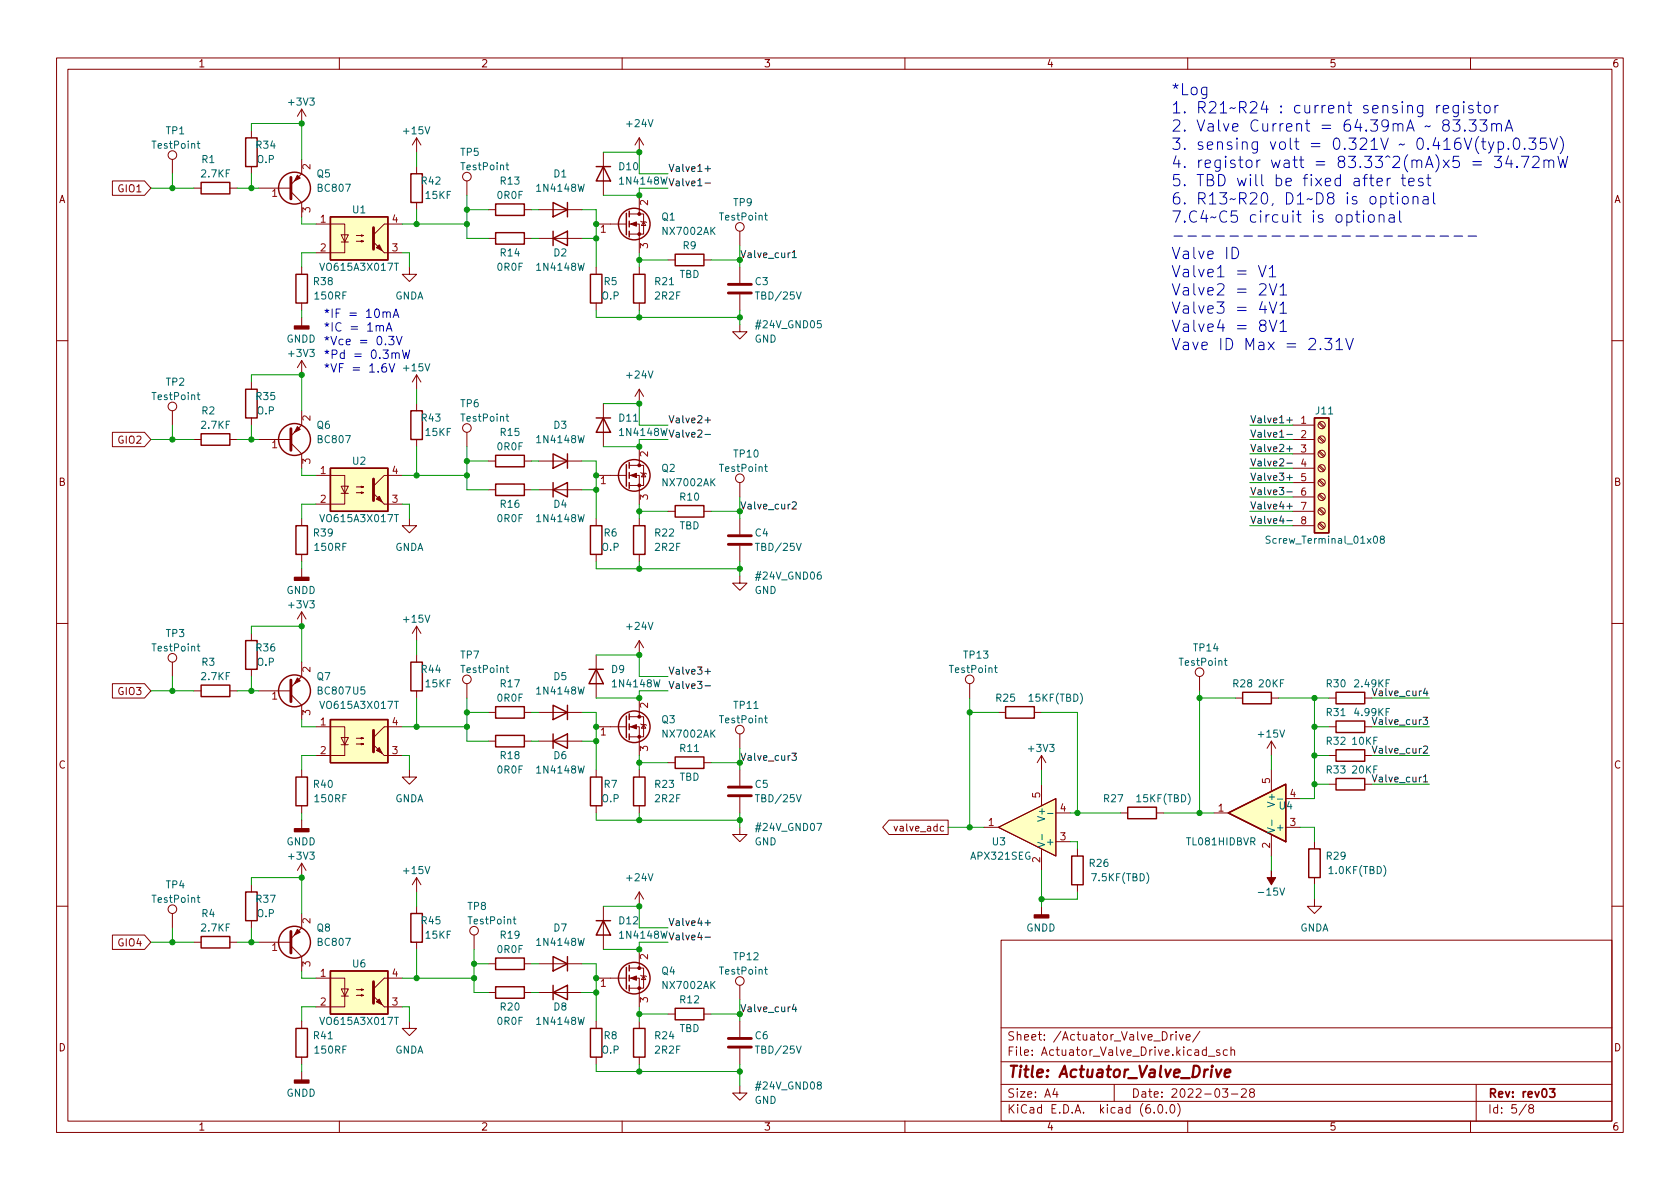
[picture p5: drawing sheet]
<svg xmlns="http://www.w3.org/2000/svg" width="297mm" height="210mm" viewBox="0 0 297 210" stroke-linecap="round" stroke-linejoin="round" font-family="sans-serif">
<g fill="none" stroke="#840000" stroke-width=".18">
<path d="M10 10.2h277v190.1h-277zM12 12.2h273v186.1h-273zM53.3 19.3v2.5M53.3 19.3l-.7 1.3M53.3 19.3l.8 1.3M60 10.2v2M110 10.2v2M160 10.2v2M210 10.2v2M260 10.2v2M19.9 32h5.7l1.1 1.3-1.1 1.2h-5.7zM30.5 28.2v2.5"/>
<path d="M34.3 33.3h1.3M40.6 33.3h1.3M44.4 23.1v1.3M44.4 29.5v1.2M45.7 33.3h5.7M51.4 33.9l1.9 1.9v2.5M53.3 28.2v2.5l-1.9 1.9M55.9 39.6h5.1v5.1h-5.1M71.1 39.6h-3.2l-1.9 1.9M73.7 24.4v2.5M73.7 29.5v1.2M73.7 35.8v1.3"/>
<path d="M73.7 24.4l-.8 1.2M73.7 24.4l.7 1.2M82.5 32v2.5M86.4 37.1h1.2M92.7 37.1h1.3M95.2 37.1h7.7M105.4 39.6h5.3M106.7 26.9v7.6M111.3 39.6h1.7v5.1M111.3 37.8h2.5v3.6h-2.5M113 24.4v2.5M113 34.5v3.3"/>
<path d="M113 24.4l-.7 1.2M113 24.4l.8 1.2M113.3 39.1l.1 .1h.8l.1 .2M113.8 39.2l.4 .7h-.8zM53.3 47.2v1.3M53.3 53.6v1.3M53.3 56.1v1.6M60.3 41.5h1.3l-.6 1.3zM60.3 42.8h1.3M63 42.7h1.3l-.4 .1v-.3l.4 .2M63 41.7h1.3l-.4 .1v-.3l.4 .2M67.9 44.7h3.2"/>
<path d="M72.4 47.2v1.3h1.3l-1.3 1.3-1.3-1.3h1.3M86.4 42.2h1.2M92.7 42.2h1.3M95.2 42.2h7.7M105.4 47.2v1.3M105.4 53.6v1.3M113 47.2v1.3M113 53.6v1.3M118.1 46h1.3M124.5 46h1.2M130.8 57.4v1.3h1.3l-1.3 1.2-1.3-1.2h1.3M130.8 40.9v2.5"/>
<path d="M130.8 47.2v2.8M130.8 52.1v2.8M10 60.2h2M19.9 76.4h5.7l1.1 1.3-1.1 1.3h-5.7zM30.5 72.6v2.6M34.3 77.7h1.3M40.6 77.7h1.3M44.4 67.6v1.2M44.4 73.9v1.3M45.7 77.7h5.7M51.4 78.4l1.9 1.9v2.5M53.3 72.6v2.6l-1.9 1.9"/>
<path d="M53.3 63.7v2.6M53.3 63.7l-.7 1.3M53.3 63.7l.8 1.3M73.7 66.3v2.5M73.7 71.4v1.2M73.7 77.7v1.3M73.7 66.3l-.8 1.3M73.7 66.3l.7 1.3M82.5 76.4v2.6M106.7 71.4v7.6M113 68.8v2.6M113 79v3.3"/>
<path d="M113 68.8l-.7 1.3M113 68.8l.8 1.3M228.6 75.2h3.8M228.6 77.7h3.8M233.1 79.9l.9 .9M233.1 77.4l.9 .8M233.1 74.8l.9 .9M233.3 79.8l.9 .8M233.3 77.2l.9 .8M233.3 74.7l.9 .8M285 60.2h2M53.3 91.7v1.3"/>
<path d="M53.3 98v1.3M55.9 84.1h5.1v5h-5.1M60.3 86h1.3l-.6 1.2zM60.3 87.2h1.3M63 87.1h1.3l-.4 .1v-.2l.4 .1M63 86.1h1.3l-.4 .1v-.2l.4 .1M67.9 89.1h3.2M71.1 84.1h-3.2l-1.9 1.9M72.4 91.7v1.3h1.3l-1.3 1.2-1.3-1.2h1.3M86.4 86.6h1.2M86.4 81.5h1.2M92.7 86.6h1.3"/>
<path d="M92.7 81.5h1.3M95.2 86.6h7.7M95.2 81.5h7.7M105.4 91.7v1.3M105.4 98v1.3M105.4 84.1h5.3M111.3 84.1h1.7v5M111.3 82.3h2.5v3.5h-2.5M113 91.7v1.3M113 98v1.3M113.3 83.6l.1 .1h.8l.1 .1M113.8 83.7l.4 .6h-.8z"/>
<path d="M118.1 90.4h1.3M124.5 90.4h1.2M130.8 85.3v2.6M130.8 91.7v2.8M130.8 96.5v2.8M228.6 90.4h3.8M228.6 80.3h3.8M228.6 82.8h3.8M228.6 85.3h3.8M228.6 87.9h3.8M228.6 93h3.8M233.1 92.6l.9 .9"/>
<path d="M233.1 90.1l.9 .8M233.1 87.5l.9 .9M233.1 85l.9 .8M233.1 82.5l.9 .8M233.3 92.5l.9 .8M233.3 89.9l.9 .8M233.3 87.4l.9 .8M233.3 84.8l.9 .9M233.3 82.3l.9 .8M10 110.2h2M30.5 117.1v2.5M44.4 112v1.3"/>
<path d="M44.4 118.4v1.2M53.3 117.1v2.5l-1.9 1.9M53.3 108.2l-.7 1.3M53.3 100.6v1.5M53.3 108.2v2.5M53.3 108.2l.8 1.3M73.7 110.7v2.6M73.7 115.8v1.3M73.7 110.7l-.8 1.3M73.7 110.7l.7 1.3M105.4 115.8v7.6M113 113.3v2.5"/>
<path d="M113 113.3l-.7 1.2M113 113.3l.8 1.2M130.8 101.8v1.3h1.3l-1.3 1.3-1.3-1.3h1.3M212.1 119.6v2.6M285 110.2h2M19.9 120.9h5.7l1.1 1.3-1.1 1.2h-5.7zM34.3 122.2h1.3M40.6 122.2h1.3M45.7 122.2h5.7M51.4 122.8l1.9 1.9v2.5M53.3 136.1v1.3M55.9 128.5h5.1v5.1h-5.1"/>
<path d="M60.3 130.4h1.3l-.6 1.3zM60.3 131.7h1.3M63 131.6h1.3l-.4 .1v-.3l.4 .2M63 130.6h1.3l-.4 .1v-.3l.4 .2M67.9 133.6h3.2M71.1 128.5h-3.2l-1.9 1.9M72.4 136.1v1.3h1.3l-1.3 1.3-1.3-1.3h1.3M73.7 122.2v1.2M82.5 120.9v2.5M86.4 131.1h1.2M86.4 126h1.2M92.7 131.1h1.3"/>
<path d="M92.7 126h1.3M95.2 131.1h7.7M95.2 126h7.7M105.4 128.5h5.3M105.4 136.1v1.3M111.3 128.5h1.7v5.1M111.3 126.7h2.5v3.6h-2.5M113 123.4v3.3M113 136.1v1.3M113.3 128l.1 .1h.8l.1 .2M113.8 128.1l.4 .7h-.8zM118.1 134.9h1.3"/>
<path d="M124.5 134.9h1.2M130.8 129.8v2.5M130.8 136.1v2.8M171.4 120.9v2.5M176.5 126h1.3M182.9 126h1.2M184.1 133.6v2.5M184.1 138.7v3.8M184.1 133.6l-.7 1.3M184.1 133.6l.8 1.3M218.4 123.4h1.3M224.8 123.4h1.3"/>
<path d="M224.8 131.1l-.8 1.2M224.8 131.1v2.5M224.8 136.1v3.8M224.8 131.1l.8 1.2M234.9 128.5h1.3M234.9 123.4h1.3M234.9 138.7h1.3M234.9 133.6h1.3M241.3 128.5h1.3M241.3 123.4h1.3M241.3 138.7h1.3M241.3 133.6h1.3"/>
<path d="M44.4 156.5v1.2M53.3 142.5v1.3M53.3 145v1.6M53.3 152.6v2.6M53.3 152.6l-.7 1.3M53.3 152.6l.8 1.3M73.7 155.2v2.5M73.7 155.2l-.8 1.3M73.7 155.2l.7 1.3M105.4 142.5v1.3M113 142.5v1.3M113 157.7v2.6"/>
<path d="M113 157.7l-.7 1.3M113 157.7l.8 1.3M130.8 146.3v1.3h1.3l-1.3 1.2-1.3-1.2h1.3M130.8 141v2.8M157.2 145h10.4v2.6h-10.4l-1.1-1.3zM158.1 146.1l.3 .9 .3-.9M174 146.3h2.5M176.5 146.3l10.2-5.1v10.2zM184.1 150.1v3.8M186.7 148.8h2.5M186.7 143.8h2.5M190.5 150.1v1.3"/>
<path d="M190.5 156.5v1.2M198.1 143.8h1.3M204.5 143.8h1.2M214.6 143.8h2.6M224.8 147.6v3.8M227.3 146.3h2.6M227.3 141.2h2.6M232.4 159v1.3h1.3l-1.3 1.2-1.3-1.2h1.3M232.4 148.8v1.3M232.4 155.2v1.3M10 160.2h2M19.9 165.3h5.7l1.1 1.3-1.1 1.3h-5.7z"/>
<path d="M30.5 161.5v2.6M34.3 166.6h1.3M40.6 166.6h1.3M44.4 162.8v1.3M45.7 166.6h5.7M51.4 167.3l1.9 1.9v2.5M53.3 161.5v2.6l-1.9 1.9M55.9 173h5.1v5h-5.1M60.3 174.9h1.3l-.6 1.2zM60.3 176.1h1.3M63 176h1.3l-.4 .1v-.2l.4 .1M63 175h1.3l-.4 .1v-.2l.4 .1"/>
<path d="M67.9 178h3.2M71.1 173h-3.2l-1.9 1.9M73.7 160.3v1.2M73.7 166.6v1.3M83.8 165.3v2.6M86.4 175.5h1.2M86.4 170.4h1.2M92.7 175.5h1.3M92.7 170.4h1.3M95.2 175.5h7.7M95.2 170.4h7.7M105.4 173h5.3"/>
<path d="M106.7 160.3v7.6M111.3 173h1.7v5M111.3 171.2h2.5v3.5h-2.5M113 167.9v3.3M113.3 172.5l.1 .1h.8l.1 .1M113.8 172.6l.4 .6h-.8zM118.1 179.3h1.3M124.5 179.3h1.2M130.8 174.2v2.6M177 166.3h108v32h-108zM184.1 160.3v1.5M285 160.2h2"/>
<path d="M53.3 180.6v1.3M53.3 186.9v1.3M53.3 189.5v1.5M60 198.3v2M72.4 180.6v1.3h1.3l-1.3 1.2-1.3-1.2h1.3M105.4 180.6v1.3M105.4 186.9v1.3M110 198.3v2M113 180.6v1.3M113 186.9v1.3M130.8 192v1.3h1.3l-1.3 1.3-1.3-1.3h1.3M130.8 180.6v2.8"/>
<path d="M130.8 185.4v2.8M160 198.3v2M177 194.8h108M177 191.8h108M177 187.8h108M177 181.8h108M186.5 192.5l-.4 1h1M186.9 193v1M197 191.8v3M204.1 196.7v.1M204.9 195.4l.2-.1a.81 .81 0 0 1 .6 .7 .81 .81 0 0 1-.3 .8h-.2a.81 .81 0 0 1-.6-.6 .81 .81 0 0 1 .3-.8zM206.2 196.7v.1"/>
<path d="M207 182.9v1M207.1 195.4l.1-.1a.81 .81 0 0 1 .6 .7 .81 .81 0 0 1-.3 .8h-.1a.81 .81 0 0 1-.6-.6 .81 .81 0 0 1 .3-.8zM207.4 182.9l-.3 .1-.1 .2M207.9 182.4v.2M207.9 182.9v1M208.2 195.1a1.72 1.72 0 0 1 0 2.3M208.5 182.9l.4 1 .3-1M209.7 183.4l.7-.1v-.3l-.5-.1-.2 .2 .1 .8h.6M210 198.3v2M212.1 182.4l-1.2 1.9M213.3 185.7l-.4-.1-.3 .3v.4l.1 .3h.6M213.3 185.1v1.5"/>
<path d="M213.6 186.8h1.2M215.6 185.7l-.3-.1-.2 .2v.3l.5 .1v.4h-.5M216.1 192.5h1l-.5 .6 .4 .1v.7l-.2 .1h-.4l-.3-.1M217 185.7l-.4-.1-.3 .3v.4l.1 .3h.6M217.6 185.8l.3-.2 .3 .1 .1 .9M217.6 185.1v1.5M217.7 193.5h1.2M219.5 192.7l.6-.2 .2 .2 .1 .3-1 1h1M221.2 193.2l-.3-.3 .1-.2 .2-.2 .4 .1 .2 .2-.1 .2-.6 .2-.2 .3 .1 .4 .2 .1h.4l.2-.3-.1-.4-.2-.1M260 198.3v2M261 191.8v6.5M269.9 195.3l-1.3 1.9"/>
<path d="M270.6 196l-.3-.3 .1-.2 .2-.2 .4 .1 .2 .2-.1 .2-.7 .2-.1 .3v.2l.3 .3h.4l.2-.3-.1-.4-.2-.1"/>
<circle cx="30.5" cy="27.4" r=".76"/>
<circle cx="82.5" cy="31.2" r=".76"/>
<circle cx="130.8" cy="40.1" r=".76"/>
<circle cx="30.5" cy="71.9" r=".76"/>
<circle cx="82.5" cy="75.7" r=".76"/>
<circle cx="233.7" cy="75.2" r=".63"/>
<circle cx="233.7" cy="77.7" r=".63"/>
<circle cx="130.8" cy="84.6" r=".76"/>
<circle cx="233.7" cy="82.8" r=".63"/>
<circle cx="233.7" cy="80.3" r=".63"/>
<circle cx="233.7" cy="93" r=".63"/>
<circle cx="233.7" cy="87.9" r=".63"/>
<circle cx="233.7" cy="85.3" r=".63"/>
<circle cx="233.7" cy="90.4" r=".63"/>
<circle cx="30.5" cy="116.3" r=".76"/>
<circle cx="212.1" cy="118.9" r=".76"/>
<circle cx="82.5" cy="120.1" r=".76"/>
<circle cx="130.8" cy="129" r=".76"/>
<circle cx="171.4" cy="120.1" r=".76"/>
<circle cx="30.5" cy="160.8" r=".76"/>
<circle cx="83.8" cy="164.6" r=".76"/>
<circle cx="130.8" cy="173.5" r=".76"/>
</g>
<path d="M274 192.5h.9l-.5 .6 .4 .1v.7l-.2 .1h-.4l-.2-.1" fill="none" stroke="#840000" stroke-width=".3"/>
<path d="M215 189.1l.3 1.4 .7-1.4M216.5 189.8l1-.2v-.4l-.2-.1-.6 .1-.2 1 .3 .3 .5-.1" fill="none" stroke="#840000" stroke-width=".4"/>
<g fill="none" stroke="#840000" stroke-width=".25">
<path d="M35.6 32.3h5v2h-5zM43.4 24.4h2.1v5.1h-2.1zM58.4 38.3h10.2v7.7h-10.2zM72.6 30.7h2.1v5.1h-2.1zM87.6 36.1h5.1v2h-5.1zM97.8 35.8l2.5 1.3-2.5 1.2zM100.3 35.8v2.5M105.4 29.5h2.5M106.7 29.5l1.2 2.5h-2.5zM110.7 37.7v3.8M111.3 37.3v1M111.3 39.1v1"/>
<path d="M52.3 48.5h2.1v5.1h-2.1zM87.6 41.1h5.1v2.1h-5.1zM97.8 42.2l2.5-1.3v2.5zM97.8 40.9v2.5M104.4 48.5h2v5.1h-2zM111.3 40.9v1M112 48.5h2v5.1h-2zM119.4 45h5.1v2h-5.1zM35.6 76.7h5v2h-5zM43.4 68.8h2.1v5.1h-2.1zM72.6 72.6h2.1v5.1h-2.1zM105.4 73.9h2.5"/>
<path d="M106.7 73.9l1.2 2.5h-2.5zM232.4 73.9h2.5v20.3h-2.5zM52.3 93h2.1v5h-2.1zM58.4 82.8h10.2v7.6h-10.2zM87.6 85.6h5.1v2h-5.1zM87.6 80.5h5.1v2h-5.1zM97.8 86.6l2.5-1.3v2.6zM97.8 80.3l2.5 1.2-2.5 1.3zM97.8 85.3v2.6M100.3 80.3v2.5M104.4 93h2v5h-2zM110.7 82.2v3.8"/>
<path d="M111.3 81.8v1M111.3 83.6v1M111.3 85.3v1.1M112 93h2v5h-2zM119.4 89.4h5.1v2h-5.1zM43.4 113.3h2.1v5.1h-2.1zM72.6 117.1h2.1v5.1h-2.1zM104.1 118.4h2.6M105.4 118.4l1.3 2.5h-2.6zM35.6 121.2h5v2h-5zM52.3 137.4h2.1v5.1h-2.1zM58.4 127.2h10.2v7.7h-10.2z"/>
<path d="M87.6 130h5.1v2.1h-5.1zM87.6 125h5.1v2h-5.1zM97.8 131.1l2.5-1.3v2.5zM97.8 124.7l2.5 1.3-2.5 1.2zM97.8 129.8v2.5M100.3 124.7v2.5M104.4 137.4h2v5.1h-2zM110.7 126.6v3.8M111.3 126.2v1M111.3 128v1M111.3 129.8v1M112 137.4h2v5.1h-2z"/>
<path d="M119.4 133.9h5.1v2h-5.1zM177.8 125h5.1v2h-5.1zM219.7 122.4h5.1v2.1h-5.1zM236.2 137.7h5.1v2h-5.1zM236.2 132.6h5.1v2h-5.1zM236.2 122.4h5.1v2.1h-5.1zM236.2 127.5h5.1v2h-5.1zM43.4 157.7h2.1v5.1h-2.1zM189.5 151.4h2v5.1h-2zM199.4 142.7h5.1v2.1h-5.1zM217.2 143.8l10.1-5.1v10.1zM231.4 150.1h2v5.1h-2z"/>
<path d="M35.6 165.6h5v2h-5zM58.4 171.7h10.2v7.6h-10.2zM72.6 161.5h2.1v5.1h-2.1zM87.6 174.5h5.1v2h-5.1zM87.6 169.4h5.1v2h-5.1zM97.8 175.5l2.5-1.3v2.6zM97.8 169.2l2.5 1.2-2.5 1.3zM97.8 174.2v2.6M100.3 169.2v2.5M105.4 162.8h2.5M106.7 162.8l1.2 2.5h-2.5zM110.7 171.1v3.8"/>
<path d="M111.3 170.7v1M111.3 172.5v1M111.3 174.2v1.1M119.4 178.3h5.1v2h-5.1zM52.3 181.9h2.1v5h-2.1zM104.4 181.9h2v5h-2zM112 181.9h2v5h-2z"/>
<circle cx="52.1" cy="33.3" r="2.82"/>
<circle cx="112.1" cy="39.6" r="2.79"/>
<circle cx="52.1" cy="77.7" r="2.82"/>
<circle cx="112.1" cy="84.1" r="2.79"/>
<circle cx="52.1" cy="122.2" r="2.82"/>
<circle cx="112.1" cy="128.5" r="2.79"/>
<circle cx="52.1" cy="166.6" r="2.82"/>
<circle cx="112.1" cy="173" r="2.79"/>
</g>
<g fill="#840000" stroke="#840000" stroke-width=".18">
<path d="M111.5 128.5l1-.4v.8z"/>
<path d="M111.5 173l1-.4v.7z"/>
<path d="M224.8 153.9v1.3h.8l-.8 1.3-.8-1.3h.8z"/>
<path d="M111.5 39.6l1-.4v.8z"/>
<path d="M66 131.7l1.9 1.9z"/>
<path d="M66.5 132.7l.6-.5 .5 1z"/>
<path d="M52.6 119.9l.5 .5-1 .5z"/>
<path d="M66 42.8l1.9 1.9z"/>
<path d="M66.5 43.8l.6-.5 .5 1z"/>
<path d="M52.6 31l.5 .5-1 .5z"/>
<path d="M66 87.2l1.9 1.9z"/>
<path d="M66.5 88.3l.6-.5 .5 1z"/>
<path d="M52.6 75.4l.5 .5-1 .5z"/>
<path d="M52.6 164.3l.5 .5-1 .5z"/>
<path d="M66 176.1l1.9 1.9z"/>
<path d="M66.5 177.2l.6-.5 .5 1z"/>
<path d="M111.5 84.1l1-.4v.7z"/>
<circle cx="113" cy="130.3" r=".25"/>
<circle cx="113" cy="126.7" r=".25"/>
<circle cx="113" cy="174.7" r=".25"/>
<circle cx="113" cy="171.2" r=".25"/>
<circle cx="113" cy="41.4" r=".25"/>
<circle cx="113" cy="37.8" r=".25"/>
<circle cx="113" cy="85.8" r=".25"/>
<circle cx="113" cy="82.3" r=".25"/>
</g>
<g fill="none" stroke="#006464" stroke-width=".18">
<path d="M34.9 25.4h.4M35 25v1l.3 .2M89.5 29.2h.4M89.6 28.8v1.1l.3 .1M135.2 38.1h.5M135.4 37.7v1l.3 .2M34.9 69.8h.4M35 69.4v1.1l.3 .2M89.5 73.6h.4M89.6 73.2v1.1l.3 .2M135.2 82.5h.5M135.4 82.1v1.1l.3 .2"/>
<path d="M224.6 94.9l-.5-.1-.2 .1v.4l.5 .2 .2 .3-.3 .3-.5-.1M244.3 95.3l-.3-.2 .1-.2 .2-.1 .3 .1 .2 .1-.1 .2-.5 .2-.2 .2v.2l.3 .3 .3-.1 .2-.2-.1-.3-.2-.2M34.9 114.3h.4M35 113.9v1l.3 .2M89.5 118.1h.4M89.6 117.7v1.1l.3 .1M175.8 118.1h.5M176 117.7v1.1l.3 .1M216.5 116.8h.4M216.6 116.4v1.1l.3 .2M135.2 127h.5M135.4 126.6v1l.3 .2"/>
<path d="M34.9 158.7h.4M35 158.3v1.1l.3 .2M183.5 148.9l1.2 .5-1.2 .4M184.2 147.5v1M185.2 143.8h1M224.1 146.4l1.3 .4-1.3 .4M224.9 145v1M90.7 162.5h.5M90.9 162.1v1.1l.3 .2M135.2 171.4h.5M135.4 171v1.1l.3 .2"/>
</g>
<g fill="none" stroke="#840000" stroke-width=".51">
<path d="M51.4 31.4v3.8M66 40.3v3.8M128.8 51.8h4M128.8 50.3h4M51.4 75.8v3.8M66 84.7v3.8M128.8 96.3h4M128.8 94.7h4M51.4 120.3v3.8M66 129.2v3.8M128.8 139.2h4M128.8 140.7h4"/>
<path d="M51.4 164.7v3.8M66 173.6v3.8M128.8 185.2h4M128.8 183.6h4"/>
</g>
<g fill="#ffffc2" stroke="#ffffc2" stroke-width=".18">
<path d="M232.4 73.9h2.5v20.3h-2.5z"/>
<path d="M176.5 146.3l10.2-5.1v10.2z"/>
<path d="M217.2 143.8l10.1-5.1v10.1z"/>
<path d="M58.4 127.2h10.2v7.7h-10.2z"/>
<path d="M58.4 38.3h10.2v7.7h-10.2z"/>
<path d="M58.4 82.8h10.2v7.6h-10.2z"/>
<path d="M58.4 171.7h10.2v7.6h-10.2z"/>
</g>
<g fill="#840000" stroke="#840000" stroke-width=".25">
<path d="M182.9 161.8h2.5v.5h-2.5z"/>
<path d="M52.1 102.1h2.5v.5h-2.5z"/>
<path d="M52.1 57.7h2.5v.5h-2.5z"/>
<path d="M52.1 191h2.5v.5h-2.5z"/>
<path d="M52.1 146.6h2.5v.5h-2.5z"/>
</g>
<g fill="none" stroke="#0f0f0f" stroke-width=".18">
<path d="M124.7 29.8h.9M124.7 32.4h.9M125.1 29.4v.9M140.1 44.7l.3-.4v1.3M140.1 45.6h.7M124.7 76.8h.9M124.7 74.3h.9M125.1 73.8v1M227.5 76.8h1M227.5 79.4h1M227.5 74.3h1M228 73.8v1"/>
<path d="M228 78.9v.9M140.1 88.9l.5-.2 .2 .4-.8 .9h.8M227.5 87h1M227.5 92.1h1M227.5 84.4h1M227.5 89.5h1M227.5 81.9h1M228 84v.9M228 89v1M124.7 118.7h.9M125.1 118.3v.9M124.7 121.3h.9"/>
<path d="M140 133.2h.8l-.4 .5 .3 .1v.5l-.1 .2-.6-.2M242.6 137l.4 1.3 .5-1.3M242.6 131.9l.4 1.3 .5-1.3M242.6 121.8l.4 1.2 .5-1.2M242.6 126.8l.4 1.3 .5-1.3M124.7 163.2h.9M124.7 165.7h.9M125.1 162.7v1M140.4 177.6l-.3 .9h.8M140.7 178.1v.8"/>
</g>
<g fill="none" stroke="#0000c2" stroke-width=".18">
<path d="M254.6 18.6a.51 .51 0 0 0-.6 .4M255.2 19.3l.9-.2-.1-.4-.5-.1-.3 .3 .1 1 .2 .1 .5-.1M257.8 18.6v1.7a.54 .54 0 0 1-.8 .2M257.8 18.7l-.5-.1-.4 .4v.6l.2 .3 .2 .1 .5-.1M258.8 18l-.1 .1 .1 .1 .1-.1-.1-.1v.2M258.8 18.6v1.4M260.4 18.7l-.5-.1-.2 .3 .1 .3 .6 .2 .1 .2-.1 .3-.2 .1-.5-.1M261.1 18.6h.7M261.4 18v1.7l.1 .2 .3 .1M262.5 18.8a.54 .54 0 0 1 .5-.2 .54 .54 0 0 1 .5 .4v.6a.54 .54 0 0 1-.6 .4 .54 .54 0 0 1-.5-.4zM264.3 18.6v1.4M264.9 18.6a.51 .51 0 0 0-.6 .4"/>
<path d="M239.7 38h.7M239.9 37.3v1.7l.1 .2 .4 .1M241.1 38v1.3M242 38.2a.54 .54 0 0 1 .6-.2 .54 .54 0 0 1 .4 .3v.6a.54 .54 0 0 1-.5 .4 .54 .54 0 0 1-.6-.4zM243.5 32.2l.9-.2-.1-.4-.5-.1-.3 .3 .1 1 .2 .1 .5-.1M243.8 38.2a.5 .5 0 0 1 .9 0v1.1M243.8 38v1.3M245.3 31.5v1.4M245.7 38.1l.1-.1 .6 .1 .1 1.2M245.7 34.7h.7M245.8 31.5a.51 .51 0 0 0-.5 .4M245.9 34.1v1.7l.1 .2 .4 .1"/>
<path d="M246.5 38.4l-.7 .1a.39 .39 0 0 0-.2 .4 .39 .39 0 0 0 .2 .4l.7-.1M247.1 34.1l-.1 .1 .1 .1 .1-.1-.1-.1v.2M247.1 34.7v1.4M247.5 37.3v1.7l.3 .3M247.8 31.5h.7M248 30.9v1.7l.1 .2 .4 .1M248 34.9a.54 .54 0 0 1 .6-.2 .54 .54 0 0 1 .4 .4v.6a.54 .54 0 0 1-.5 .4 .54 .54 0 0 1-.6-.4zM249.1 32.2l.9-.2-.1-.4-.5-.1-.3 .3 .1 1 .2 .1 .5-.1M249.8 34.9a.5 .5 0 0 1 .9 .1v1.1M249.8 34.7v1.4M251.6 31.6l-.5-.1-.3 .3 .1 .3 .7 .2 .1 .2-.1 .3-.2 .1-.6-.1M251.7 34.8l.1-.1 .6 .1 .1 1.3"/>
<path d="M252.2 31.5h.8M252.5 30.9v1.7l.1 .2 .4 .1M252.5 35.2l-.7 .1a.39 .39 0 0 0-.2 .4 .39 .39 0 0 0 .2 .4l.7-.1M253.5 34.1v1.7l.3 .3M256.9 21.2h1.2l-.6 .8a.54 .54 0 0 1 .6 .3v.5l-.2 .3-.7 .1-.3-.2M259 23l.1 .1-.1 .1-.1-.1 .1-.1v.2M259.8 21.2h1.2l-.7 .8a.54 .54 0 0 1 .7 .3v.5l-.2 .3-.8 .1-.2-.2M261.7 21.2h1.2l-.7 .8a.54 .54 0 0 1 .7 .3v.5l-.2 .3-.8 .1-.2-.2M263.2 25.1l.5 1.3M263.8 22.1a.5 .5 0 0 1 .8 0v1.1M263.8 21.9v1.3M264.1 25.1l-.6 1.8-.3 .2"/>
<path d="M264.2 27.6h1.3l-.7 .8a.54 .54 0 0 1 .7 .4v.5l-.2 .2-.8 .1-.3-.2M264.6 22.1l.3-.2 .5 .1 .1 1.2M264.9 25.2l.6-.1 .3 .4v.5l-.1 .3-.2 .1-.6-.1M264.9 25.1v2M266.1 23.2l.7-2 .7 2M266.3 22.6h1M266.7 26.2l.1 .1-.1 .1-.1-.1 .1-.1v.2M266.7 27.5l-.5 1.5h1.3M267.2 28.3v1.3M267.8 24.6a.48 .48 0 0 1 .4-.2 .48 .48 0 0 1 .4 .4 1.03 1.03 0 0 1-.6 1.6 1.22 1.22 0 0 1-.2-1.8zM268.2 29.4l.1 .1-.1 .1-.1-.1 .1-.1v.2M269 27.6h1.3l-.8 2"/>
<path d="M269.6 26.2l.1 .1-.1 .1-.1-.1 .1-.1v.2M270.3 24.4h1.3l-.7 .8a.54 .54 0 0 1 .7 .4v.4l-.2 .3-.8 .1-.3-.2M271 27.8l.3-.2h.5a.54 .54 0 0 1 .2 .9l-1.1 1.1h1.2M273 28.5a.5 .5 0 0 1 .8 .1v1M273 28.3v1.3M273.4 24.4h-1l-.1 1 .3-.2 .7 .1 .2 .3-.1 .6-.3 .2h-.5l-.3-.2M273.8 28.6l.3-.3 .5 .1 .1 1.2M274 24.4l.7 2 .7-2M275.5 27.6l.4 2 .4-1.4 .4 1.4 .5-2M275.8 24.1a2.29 2.29 0 0 1 0 3.1M67.2 57.8l.2-.2h.3l.1 1M67.7 55.3l.2-.2 .4 .1 .1 .9"/>
<path d="M68.3 58.6l.5-1.5 .5 1.5M68.4 55.4l.2-.3 .3 .1 .1 .9M68.4 58.1h.8M68.7 59.5h1l-.5 .5 .4 .2v.6l-.2 .2h-.5l-.2-.2M69.5 56.1l.5-1.5 .5 1.5M69.7 55.7h.7M70.1 59.5l.5 1.5 .5-1.5M207.6 41.8h1.5M210 41.8h1.6M212.5 41.8h1.5M215 41.8h1.5M217.5 41.8h1.5"/>
<path d="M217.8 43.7a1.05 1.05 0 0 1 1.2 .7 1.05 1.05 0 0 1-.4 1.2l-.8 .1zM219.9 41.8h1.6M222.4 41.8h1.5M222.5 47l.7 2 .6-2M224.4 47.5l.6-.5v2M224.4 50.2l.7 2 .7-2M224.4 53.4l.7 2 .7-2M224.4 56.6l.7 2 .7-2M224.4 49h1.2M224.9 41.8h1.5M226.3 50.7l.6-.5v2M226.3 54l.6-.6v2"/>
<path d="M226.3 57.2l.6-.6v2M226.3 52.2h1.2M226.3 55.4h1.2M226.3 58.6h1.2M227.4 41.8h1.5M229.8 41.8h1.6M232.3 41.8h1.5M234.2 59.8h1.3l-.7 .8a.54 .54 0 0 1 .7 .4v.5l-.2 .2-.8 .1-.3-.2M234.8 41.8h1.5M237.3 41.8h1.5M237.9 59.8l.7 2 .7-2M239.8 41.8h1.5"/>
<path d="M242.2 41.8h1.6M244.7 41.8h1.5M247.2 41.8h1.5M249.7 41.8h1.5M252.1 41.8h1.6M254.6 41.8h1.5M257.1 41.8h1.5M259.6 41.8h1.5M68.2 64.3a.59 .59 0 0 0-.7 .6v.6l.2 .2 .4 .1 .2-.1 .1-.5-.2-.3h-.4l-.3 .3M68.8 64.3l.5 1.5 .5-1.5M69.9 62.6l.3-.2 .3 .1 .1 .9M71.2 61.9l.3 1.5 .3-1.1 .3 1.1 .3-1.5"/>
<path d="M236.2 60.4l.6-.6v2M236.2 61.8h1.2"/>
</g>
<g fill="none" stroke="#009600" stroke-width=".18">
<path d="M26.7 33.3h7.6M30.5 30.7v2.6M41.9 33.3h3.8M44.4 23.1v-1.3h8.9v6.4M44.4 30.7v2.6M53.3 38.3v1.3h2.6M71.1 39.6h11.4M73.7 26.9v2.6M73.7 37.1v2.5M82.5 34.5v7.7h3.9M82.5 37.1h3.9M94 37.1h1.2"/>
<path d="M102.9 37.1h2.5v10.1M106.7 26.9h6.3v3.8h5.1M118.1 33.3h-5.1v1.2h-6.3M53.3 54.9v1.2M55.9 44.7h-2.6v2.5M71.1 44.7h1.3v2.5M94 42.2h1.2M102.9 42.2h2.5M105.4 54.9v1.2h25.4M113 44.7v2.5M113 54.9v1.2M113 46h5.1"/>
<path d="M125.7 46h5.1M130.8 43.4v3.8M130.8 54.9v2.5M26.7 77.7h7.6M30.5 75.2v2.5M41.9 77.7h3.8M44.4 67.6v-1.3h8.9v6.3M44.4 75.2v2.5M73.7 68.8v2.6M73.7 79v5.1M82.5 79v7.6h3.9M106.7 71.4h6.3v3.8h5.1"/>
<path d="M118.1 77.7h-5.1v1.3h-6.3M221 75.2h7.6M221 77.7h7.6M53.3 82.8v1.3h2.6M53.3 99.3v1.3M55.9 89.1h-2.6v2.6M71.1 89.1h1.3v2.6M71.1 84.1h11.4M82.5 81.5h3.9M94 86.6h1.2M94 81.5h1.2M102.9 81.5h2.5v10.2"/>
<path d="M102.9 86.6h2.5M105.4 99.3v1.3h25.4M113 89.1v2.6M113 99.3v1.3M113 90.4h5.1M125.7 90.4h5.1M130.8 87.9v3.8M130.8 99.3v2.5M221 80.3h7.6M221 82.8h7.6M221 85.3h7.6M221 90.4h7.6"/>
<path d="M221 93h7.6M221 87.9h7.6M30.5 119.6v2.6M44.4 112v-1.3h8.9v6.4M44.4 119.6v2.6M73.7 113.3v2.5M105.4 115.8h7.6v3.8h5.1M26.7 122.2h7.6M41.9 122.2h3.8M53.3 127.2v1.3h2.6M55.9 133.6h-2.6v2.5M71.1 128.5h11.4"/>
<path d="M71.1 133.6h1.3v2.5M73.7 123.4v5.1M82.5 126h3.9M82.5 123.4v7.7h3.9M94 126h1.2M94 131.1h1.2M102.9 126h2.5v10.1M102.9 131.1h2.5M113 133.6v2.5M113 134.9h5.1M118.1 122.2h-5.1v1.2h-7.6M125.7 134.9h5.1"/>
<path d="M130.8 132.3v3.8M171.4 126h5.1M171.4 123.4v22.9M184.1 136.1v2.6M184.1 126h6.4v17.8M212.1 123.4h6.3M212.1 122.2v21.6M224.8 133.6v2.5M226.1 123.4h8.8M232.4 123.4v17.8h-2.5M232.4 128.5h2.5M232.4 133.6h2.5"/>
<path d="M232.4 138.7h2.5M242.6 123.4h10.1M242.6 128.5h10.1M242.6 133.6h10.1M242.6 138.7h10.1M44.4 156.5v-1.3h8.9v6.3M53.3 143.8v1.2M73.7 157.7v2.6M105.4 143.8v1.2h25.4M113 143.8v1.2M130.8 143.8v2.5M167.6 146.3h6.4"/>
<path d="M184.1 153.9v6.4M189.2 148.8h1.3v1.3M189.2 143.8h8.9M190.5 157.7v1.3h-6.4M205.7 143.8h8.9M224.8 151.4v2.5M229.9 146.3h2.5v2.5M232.4 156.5v2.5M26.7 166.6h7.6M30.5 164.1v2.5M41.9 166.6h3.8M44.4 164.1v2.5"/>
<path d="M53.3 171.7v1.3h2.6M55.9 178h-2.6v2.6M71.1 178h1.3v2.6M71.1 173h12.7M73.7 167.9v5.1M83.8 167.9v7.6h2.6M83.8 170.4h2.6M94 175.5h1.2M94 170.4h1.2M102.9 170.4h2.5v10.2M102.9 175.5h2.5M106.7 160.3h6.3v3.8h5.1"/>
<path d="M113 178v2.6M113 179.3h5.1M118.1 166.6h-5.1v1.3h-6.3M125.7 179.3h5.1M130.8 176.8v3.8M53.3 188.2v1.3M105.4 188.2v1.3h25.4M113 188.2v1.3M130.8 188.2v3.8"/>
</g>
<g fill="#009600" stroke="#009600" stroke-width=".18">
<circle cx="113" cy="46" r=".46"/>
<circle cx="82.5" cy="37.1" r=".46"/>
<circle cx="113" cy="34.5" r=".46"/>
<circle cx="113" cy="71.4" r=".46"/>
<circle cx="113" cy="56.1" r=".46"/>
<circle cx="105.4" cy="42.2" r=".46"/>
<circle cx="105.4" cy="39.6" r=".46"/>
<circle cx="113" cy="26.9" r=".46"/>
<circle cx="130.8" cy="56.1" r=".46"/>
<circle cx="232.4" cy="128.5" r=".46"/>
<circle cx="232.4" cy="133.6" r=".46"/>
<circle cx="232.4" cy="123.4" r=".46"/>
<circle cx="232.4" cy="138.7" r=".46"/>
<circle cx="212.1" cy="123.4" r=".46"/>
<circle cx="130.8" cy="100.6" r=".46"/>
<circle cx="130.8" cy="145" r=".46"/>
<circle cx="105.4" cy="131.1" r=".46"/>
<circle cx="113" cy="134.9" r=".46"/>
<circle cx="113" cy="123.4" r=".46"/>
<circle cx="113" cy="115.8" r=".46"/>
<circle cx="113" cy="90.4" r=".46"/>
<circle cx="113" cy="100.6" r=".46"/>
<circle cx="105.4" cy="128.5" r=".46"/>
<circle cx="190.5" cy="143.8" r=".46"/>
<circle cx="184.1" cy="159" r=".46"/>
<circle cx="171.4" cy="126" r=".46"/>
<circle cx="171.4" cy="146.3" r=".46"/>
<circle cx="212.1" cy="143.8" r=".46"/>
<circle cx="113" cy="160.3" r=".46"/>
<circle cx="113" cy="145" r=".46"/>
<circle cx="113" cy="179.3" r=".46"/>
<circle cx="113" cy="189.5" r=".46"/>
<circle cx="105.4" cy="173" r=".46"/>
<circle cx="105.4" cy="175.5" r=".46"/>
<circle cx="113" cy="167.9" r=".46"/>
<circle cx="130.8" cy="189.5" r=".46"/>
<circle cx="83.8" cy="173" r=".46"/>
<circle cx="83.8" cy="170.4" r=".46"/>
<circle cx="44.4" cy="122.2" r=".46"/>
<circle cx="53.3" cy="110.7" r=".46"/>
<circle cx="82.5" cy="126" r=".46"/>
<circle cx="82.5" cy="128.5" r=".46"/>
<circle cx="73.7" cy="128.5" r=".46"/>
<circle cx="30.5" cy="122.2" r=".46"/>
<circle cx="44.4" cy="33.3" r=".46"/>
<circle cx="53.3" cy="21.8" r=".46"/>
<circle cx="30.5" cy="33.3" r=".46"/>
<circle cx="53.3" cy="66.3" r=".46"/>
<circle cx="30.5" cy="77.7" r=".46"/>
<circle cx="82.5" cy="81.5" r=".46"/>
<circle cx="82.5" cy="84.1" r=".46"/>
<circle cx="73.7" cy="84.1" r=".46"/>
<circle cx="44.4" cy="77.7" r=".46"/>
<circle cx="44.4" cy="166.6" r=".46"/>
<circle cx="73.7" cy="173" r=".46"/>
<circle cx="30.5" cy="166.6" r=".46"/>
<circle cx="53.3" cy="155.2" r=".46"/>
<circle cx="105.4" cy="84.1" r=".46"/>
<circle cx="113" cy="79" r=".46"/>
<circle cx="105.4" cy="86.6" r=".46"/>
<circle cx="73.7" cy="39.6" r=".46"/>
<circle cx="82.5" cy="39.6" r=".46"/>
</g>
<g font-size="2.8" fill="#0000c2">
<text x="207" y="16.8">*Log</text>
<text x="207" y="20.1">1. R21~R24 : current sensing registor</text>
<text x="207" y="23.3">2. Valve Current = 64.39mA ~ 83.33mA</text>
<text x="207" y="26.5">3. sensing volt = 0.321V ~ 0.416V(typ.0.35V)</text>
<text x="207" y="29.7">4. registor watt = 83.33^2(mA)x5 = 34.72mW</text>
<text x="207" y="32.9">5. TBD will be fixed after test</text>
<text x="207" y="36.2">6. R13~R20, D1~D8 is optional</text>
<text x="207" y="39.4">7.C4~C5 circuit is optional</text>
<text x="207" y="45.8">Valve ID</text>
<text x="207" y="49">Valve1 = V1</text>
<text x="207" y="52.3">Valve2 = 2V1</text>
<text x="207" y="55.5">Valve3 = 4V1</text>
<text x="207" y="58.7">Valve4 = 8V1</text>
<text x="207" y="61.9">Vave ID Max = 2.31V</text>
</g>
<text font-size="2.8" fill="#840000" x="178" y="190.6">Title: Actuator_Valve_Drive</text>
<g font-size="2.1" fill="#0000c2">
<text x="57.1" y="56.2">*IF = 10mA</text>
<text x="57.1" y="58.6">*IC = 1mA</text>
<text x="57.1" y="61">*Vce = 0.3V</text>
<text x="57.1" y="63.5">*Pd = 0.3mW</text>
<text x="57.1" y="65.9">*VF = 1.6V</text>
</g>
<g font-size="2.1" fill="#840000">
<text x="178" y="184">Sheet: /Actuator_Valve_Drive/</text>
<text x="178" y="186.7">File: Actuator_Valve_Drive.kicad_sch</text>
<text x="178" y="196.9">KiCad E.D.A. kicad (6.0.0)</text>
<text x="178" y="194.1">Size: A4</text>
<text x="200" y="194.1">Date: 2022-03-28</text>
<text x="263" y="194.1">Rev: rev03</text>
<text x="263" y="196.9">Id: 5/8</text>
</g>
<g font-size="1.8" fill="#840000">
<text x="35" y="11.9">1</text>
<text x="85" y="11.9">2</text>
<text x="135" y="11.9">3</text>
<text x="185" y="11.9">4</text>
<text x="235" y="11.9">5</text>
<text x="285" y="11.9">6</text>
<text x="10.3" y="35.9">A</text>
<text x="21" y="34">GIO1</text>
<text x="285.3" y="35.9">A</text>
<text x="21" y="78.4">GIO2</text>
<text x="10.3" y="85.9">B</text>
<text x="285.3" y="85.9">B</text>
<text x="21" y="122.9">GIO3</text>
<text x="10.3" y="135.9">C</text>
<text x="285.3" y="135.9">C</text>
<text x="158.7" y="147">valve_adc</text>
<text x="21" y="167.3">GIO4</text>
<text x="10.3" y="185.9">D</text>
<text x="285.3" y="185.9">D</text>
<text x="35" y="199.9">1</text>
<text x="85" y="199.9">2</text>
<text x="135" y="199.9">3</text>
<text x="185" y="199.9">4</text>
<text x="235" y="199.9">5</text>
<text x="285" y="199.9">6</text>
</g>
<g font-size="1.8" fill="#006464">
<text x="29.4" y="23.7">TP1</text>
<text x="51.2" y="18.7">+3V3</text>
<text x="71.5" y="23.7">+15V</text>
<text x="110.9" y="22.5">+24V</text>
<text x="27.1" y="26.3">TestPoint</text>
<text x="35.7" y="28.8">R1</text>
<text x="45.4" y="26.3">R34</text>
<text x="45.5" y="28.8">O.P</text>
<text x="81.5" y="27.6">TP5</text>
<text x="35.7" y="31.4">2.7KF</text>
<text x="56" y="31.4">Q5</text>
<text x="56.3" y="33.9">BC807</text>
<text x="74.6" y="32.6">R42</text>
<text x="75.3" y="35.2">15KF</text>
<text x="81.7" y="30.1">TestPoint</text>
<text x="88" y="35.2">0R0F</text>
<text x="88.5" y="32.6">R13</text>
<text x="95.1" y="33.9">1N4148W</text>
<text x="97.9" y="31.4">D1</text>
<text x="109.5" y="30.1">D10</text>
<text x="62.4" y="37.7">U1</text>
<text x="117" y="39">Q1</text>
<text x="117.3" y="41.5">NX7002AK</text>
<text x="127.4" y="39">TestPoint</text>
<text x="129.7" y="36.4">TP9</text>
<text x="57" y="47.9">VO615A3X017T</text>
<text x="88" y="47.9">0R0F</text>
<text x="88.5" y="45.3">R14</text>
<text x="95.1" y="47.9">1N4148W</text>
<text x="97.9" y="45.3">D2</text>
<text x="120.8" y="44.1">R9</text>
<text x="55.5" y="50.4">R38</text>
<text x="55.8" y="53">150RF</text>
<text x="69.8" y="53">GNDA</text>
<text x="106.4" y="53">O.P</text>
<text x="106.8" y="50.4">R5</text>
<text x="115.9" y="50.4">R21</text>
<text x="115.9" y="53">2R2F</text>
<text x="120.1" y="49.1">TBD</text>
<text x="133.5" y="50.4">C3</text>
<text x="134" y="53">TBD/25V</text>
<text x="133.9" y="58">#24V_GND05</text>
<text x="50.6" y="60.6">GNDD</text>
<text x="51.2" y="63.1">+3V3</text>
<text x="71.5" y="65.7">+15V</text>
<text x="133.4" y="60.6">GND</text>
<text x="27.1" y="70.7">TestPoint</text>
<text x="29.4" y="68.2">TP2</text>
<text x="45.4" y="70.7">R35</text>
<text x="110.9" y="66.9">+24V</text>
<text x="35.7" y="75.8">2.7KF</text>
<text x="35.7" y="73.3">R2</text>
<text x="45.5" y="73.3">O.P</text>
<text x="56" y="75.8">Q6</text>
<text x="74.6" y="74.5">R43</text>
<text x="75.3" y="77.1">15KF</text>
<text x="81.5" y="72">TP6</text>
<text x="81.7" y="74.5">TestPoint</text>
<text x="88.5" y="77.1">R15</text>
<text x="97.9" y="75.8">D3</text>
<text x="109.5" y="74.5">D11</text>
<text x="232.7" y="73.3">J11</text>
<text x="56.3" y="78.4">BC807</text>
<text x="62.4" y="82.2">U2</text>
<text x="88" y="79.6">0R0F</text>
<text x="95.1" y="78.4">1N4148W</text>
<text x="117" y="83.4">Q2</text>
<text x="127.4" y="83.4">TestPoint</text>
<text x="129.8" y="80.9">TP10</text>
<text x="88.5" y="89.8">R16</text>
<text x="97.9" y="89.8">D4</text>
<text x="117.3" y="86">NX7002AK</text>
<text x="120.3" y="88.5">R10</text>
<text x="55.5" y="94.9">R39</text>
<text x="57" y="92.3">VO615A3X017T</text>
<text x="88" y="92.3">0R0F</text>
<text x="95.1" y="92.3">1N4148W</text>
<text x="106.8" y="94.9">R6</text>
<text x="115.9" y="94.9">R22</text>
<text x="120.1" y="93.6">TBD</text>
<text x="133.5" y="94.9">C4</text>
<text x="55.8" y="97.4">150RF</text>
<text x="69.8" y="97.4">GNDA</text>
<text x="106.4" y="97.4">O.P</text>
<text x="115.9" y="97.4">2R2F</text>
<text x="134" y="97.4">TBD/25V</text>
<text x="224.6" y="96.1">Screw_Terminal_01x08</text>
<text x="50.6" y="105">GNDD</text>
<text x="51.2" y="107.6">+3V3</text>
<text x="133.4" y="105">GND</text>
<text x="133.9" y="102.5">#24V_GND06</text>
<text x="29.4" y="112.6">TP3</text>
<text x="71.5" y="110.1">+15V</text>
<text x="110.9" y="111.4">+24V</text>
<text x="27.1" y="115.2">TestPoint</text>
<text x="35.7" y="117.7">R3</text>
<text x="45.4" y="115.2">R36</text>
<text x="45.5" y="117.7">O.P</text>
<text x="74.6" y="119">R44</text>
<text x="81.5" y="116.5">TP7</text>
<text x="81.7" y="119">TestPoint</text>
<text x="108.1" y="119">D9</text>
<text x="168" y="119">TestPoint</text>
<text x="170.5" y="116.5">TP13</text>
<text x="208.7" y="117.7">TestPoint</text>
<text x="211.1" y="115.2">TP14</text>
<text x="35.7" y="120.3">2.7KF</text>
<text x="56" y="120.3">Q7</text>
<text x="56.3" y="122.8">BC807 U5</text>
<text x="57" y="125.3">VO615A3X017T</text>
<text x="75.3" y="121.5">15KF</text>
<text x="88" y="124.1">0R0F</text>
<text x="88.5" y="121.5">R17</text>
<text x="95.1" y="122.8">1N4148W</text>
<text x="97.9" y="120.3">D5</text>
<text x="108.5" y="121.5">1N4148W</text>
<text x="129.8" y="125.3">TP11</text>
<text x="176.2" y="124.1">R25</text>
<text x="182.1" y="124.1">15KF(TBD)</text>
<text x="218.1" y="121.5">R28</text>
<text x="222.6" y="121.5">20KF</text>
<text x="234.6" y="121.5">R30</text>
<text x="239.7" y="121.5">2.49KF</text>
<text x="117" y="127.9">Q3</text>
<text x="117.3" y="130.4">NX7002AK</text>
<text x="127.4" y="127.9">TestPoint</text>
<text x="222.6" y="130.4">+15V</text>
<text x="234.6" y="131.7">R32</text>
<text x="234.6" y="126.6">R31</text>
<text x="239.1" y="131.7">10KF</text>
<text x="239.7" y="126.6">4.99KF</text>
<text x="88" y="136.8">0R0F</text>
<text x="88.5" y="134.2">R18</text>
<text x="95.1" y="136.8">1N4148W</text>
<text x="97.9" y="134.2">D6</text>
<text x="120.3" y="133">R11</text>
<text x="182" y="133">+3V3</text>
<text x="234.6" y="136.8">R33</text>
<text x="239.1" y="136.8">20KF</text>
<text x="55.5" y="139.3">R40</text>
<text x="55.8" y="141.9">150RF</text>
<text x="69.8" y="141.9">GNDA</text>
<text x="106.4" y="141.9">O.P</text>
<text x="106.8" y="139.3">R7</text>
<text x="115.9" y="139.3">R23</text>
<text x="115.9" y="141.9">2R2F</text>
<text x="120.1" y="138">TBD</text>
<text x="133.5" y="139.3">C5</text>
<text x="134" y="141.9">TBD/25V</text>
<text x="195.2" y="141.9">R27</text>
<text x="201.2" y="141.9">15KF(TBD)</text>
<text x="225.4" y="142.3" transform="rotate(-90 225.4 142.3)">V+</text>
<text x="226.2" y="143.1">U4</text>
<text x="50.6" y="149.5">GNDD</text>
<text x="133.4" y="149.5">GND</text>
<text x="133.9" y="146.9">#24V_GND07</text>
<text x="175.5" y="149.5">U3</text>
<text x="184.8" y="144.8" transform="rotate(-90 184.8 144.8)">V+</text>
<text x="185.5" y="149.5">+</text>
<text x="210" y="149.5">TL081HIDBVR</text>
<text x="226.2" y="146.9">+</text>
<text x="51.2" y="152">+3V3</text>
<text x="71.5" y="154.6">+15V</text>
<text x="110.9" y="155.8">+24V</text>
<text x="171.8" y="152">APX321SEG</text>
<text x="192.7" y="153.3">R26</text>
<text x="193.3" y="155.8">7.5KF(TBD)</text>
<text x="234.6" y="152">R29</text>
<text x="235.2" y="154.6">1.0KF(TBD)</text>
<text x="27.1" y="159.6">TestPoint</text>
<text x="29.4" y="157.1">TP4</text>
<text x="45.4" y="159.6">R37</text>
<text x="82.7" y="160.9">TP8</text>
<text x="222.8" y="158.4">-15V</text>
<text x="35.7" y="164.7">2.7KF</text>
<text x="35.7" y="162.2">R4</text>
<text x="45.5" y="162.2">O.P</text>
<text x="56" y="164.7">Q8</text>
<text x="56.3" y="167.3">BC807</text>
<text x="74.6" y="163.4">R45</text>
<text x="75.3" y="166">15KF</text>
<text x="83" y="163.4">TestPoint</text>
<text x="88.5" y="166">R19</text>
<text x="95.1" y="167.3">1N4148W</text>
<text x="97.9" y="164.7">D7</text>
<text x="109.5" y="163.4">D12</text>
<text x="181.4" y="164.7">GNDD</text>
<text x="229.8" y="164.7">GNDA</text>
<text x="62.4" y="171.1">U6</text>
<text x="88" y="168.5">0R0F</text>
<text x="117" y="172.3">Q4</text>
<text x="127.4" y="172.3">TestPoint</text>
<text x="129.8" y="169.8">TP12</text>
<text x="88.5" y="178.7">R20</text>
<text x="97.9" y="178.7">D8</text>
<text x="117.3" y="174.9">NX7002AK</text>
<text x="120.3" y="177.4">R12</text>
<text x="55.5" y="183.8">R41</text>
<text x="57" y="181.2">VO615A3X017T</text>
<text x="88" y="181.2">0R0F</text>
<text x="95.1" y="181.2">1N4148W</text>
<text x="106.8" y="183.8">R8</text>
<text x="115.9" y="183.8">R24</text>
<text x="120.1" y="182.5">TBD</text>
<text x="133.5" y="183.8">C6</text>
<text x="55.8" y="186.3">150RF</text>
<text x="69.8" y="186.3">GNDA</text>
<text x="106.4" y="186.3">O.P</text>
<text x="115.9" y="186.3">2R2F</text>
<text x="134" y="186.3">TBD/25V</text>
<text x="50.6" y="193.9">GNDD</text>
<text x="133.4" y="195.2">GND</text>
<text x="133.9" y="192.7">#24V_GND08</text>
</g>
<g font-size="1.8" fill="#a90000">
<text x="54.9" y="30" transform="rotate(-90 54.9 30)">2</text>
<text x="48.1" y="34.8">1</text>
<text x="54.9" y="37.6" transform="rotate(-90 54.9 37.6)">3</text>
<text x="56.7" y="39.4">1</text>
<text x="69.4" y="39.4">4</text>
<text x="106.2" y="41.1">1</text>
<text x="114.6" y="36.3" transform="rotate(-90 114.6 36.3)">2</text>
<text x="56.7" y="44.4">2</text>
<text x="69.4" y="44.4">3</text>
<text x="114.6" y="43.9" transform="rotate(-90 114.6 43.9)">3</text>
<text x="54.9" y="74.4" transform="rotate(-90 54.9 74.4)">2</text>
<text x="230" y="74.9">1</text>
<text x="230" y="77.5">2</text>
<text x="48.1" y="79.2">1</text>
<text x="54.9" y="82" transform="rotate(-90 54.9 82)">3</text>
<text x="56.7" y="83.8">1</text>
<text x="69.4" y="83.8">4</text>
<text x="114.6" y="80.8" transform="rotate(-90 114.6 80.8)">2</text>
<text x="230" y="80">3</text>
<text x="230" y="82.5">4</text>
<text x="56.7" y="88.9">2</text>
<text x="69.4" y="88.9">3</text>
<text x="106.2" y="85.6">1</text>
<text x="114.6" y="88.4" transform="rotate(-90 114.6 88.4)">3</text>
<text x="230" y="85.1">5</text>
<text x="230" y="87.6">6</text>
<text x="230" y="90.2">7</text>
<text x="230" y="92.7">8</text>
<text x="54.9" y="118.9" transform="rotate(-90 54.9 118.9)">2</text>
<text x="48.1" y="123.7">1</text>
<text x="114.6" y="125.2" transform="rotate(-90 114.6 125.2)">2</text>
<text x="54.9" y="126.5" transform="rotate(-90 54.9 126.5)">3</text>
<text x="56.7" y="128.3">1</text>
<text x="69.4" y="128.3">4</text>
<text x="106.2" y="130">1</text>
<text x="56.7" y="133.3">2</text>
<text x="69.4" y="133.3">3</text>
<text x="114.6" y="132.8" transform="rotate(-90 114.6 132.8)">3</text>
<text x="183.9" y="141.1" transform="rotate(-90 183.9 141.1)">5</text>
<text x="187.5" y="143.5">4</text>
<text x="215.4" y="143.5">1</text>
<text x="224.5" y="138.5" transform="rotate(-90 224.5 138.5)">5</text>
<text x="228.1" y="141">4</text>
<text x="174.8" y="146">1</text>
<text x="187.5" y="148.6">3</text>
<text x="224.5" y="150" transform="rotate(-90 224.5 150)">2</text>
<text x="228.1" y="146">3</text>
<text x="183.9" y="152.5" transform="rotate(-90 183.9 152.5)">2</text>
<text x="54.9" y="163.3" transform="rotate(-90 54.9 163.3)">2</text>
<text x="48.1" y="168.1">1</text>
<text x="54.9" y="170.9" transform="rotate(-90 54.9 170.9)">3</text>
<text x="56.7" y="172.7">1</text>
<text x="69.4" y="172.7">4</text>
<text x="114.6" y="169.7" transform="rotate(-90 114.6 169.7)">2</text>
<text x="56.7" y="177.8">2</text>
<text x="69.4" y="177.8">3</text>
<text x="106.2" y="174.5">1</text>
<text x="114.6" y="177.3" transform="rotate(-90 114.6 177.3)">3</text>
</g>
<g font-size="1.8" fill="#0f0f0f">
<text x="109.8" y="32.6">1N4148W Valve1-</text>
<text x="118.1" y="30.4">Valve1+</text>
<text x="109.8" y="77.1">1N4148W Valve2-</text>
<text x="118.1" y="74.8">Valve2+</text>
<text x="221" y="74.8">Valve1+</text>
<text x="221" y="77.4">Valve1-</text>
<text x="221" y="79.9">Valve2+</text>
<text x="221" y="82.4">Valve2-</text>
<text x="221" y="87.5">Valve3-</text>
<text x="221" y="85">Valve3+</text>
<text x="221" y="92.6">Valve4-</text>
<text x="221" y="90.1">Valve4+</text>
<text x="118.1" y="119.3">Valve3+</text>
<text x="118.1" y="121.8">Valve3-</text>
<text x="243.4" y="123.1">Valve_cur4</text>
<text x="243.4" y="128.2">Valve_cur3</text>
<text x="243.4" y="133.2">Valve_cur2</text>
<text x="243.4" y="138.3">Valve_cur1</text>
<text x="109.8" y="166">1N4148W Valve4-</text>
<text x="118.1" y="163.7">Valve4+</text>
</g>
<g font-size="1.8" fill="#009600">
<text x="130.8" y="45.6">Valve_cur1</text>
<text x="130.8" y="90.1">Valve_cur2</text>
<text x="130.8" y="134.5">Valve_cur3</text>
<text x="130.8" y="179">Valve_cur4</text>
</g>
</svg>
